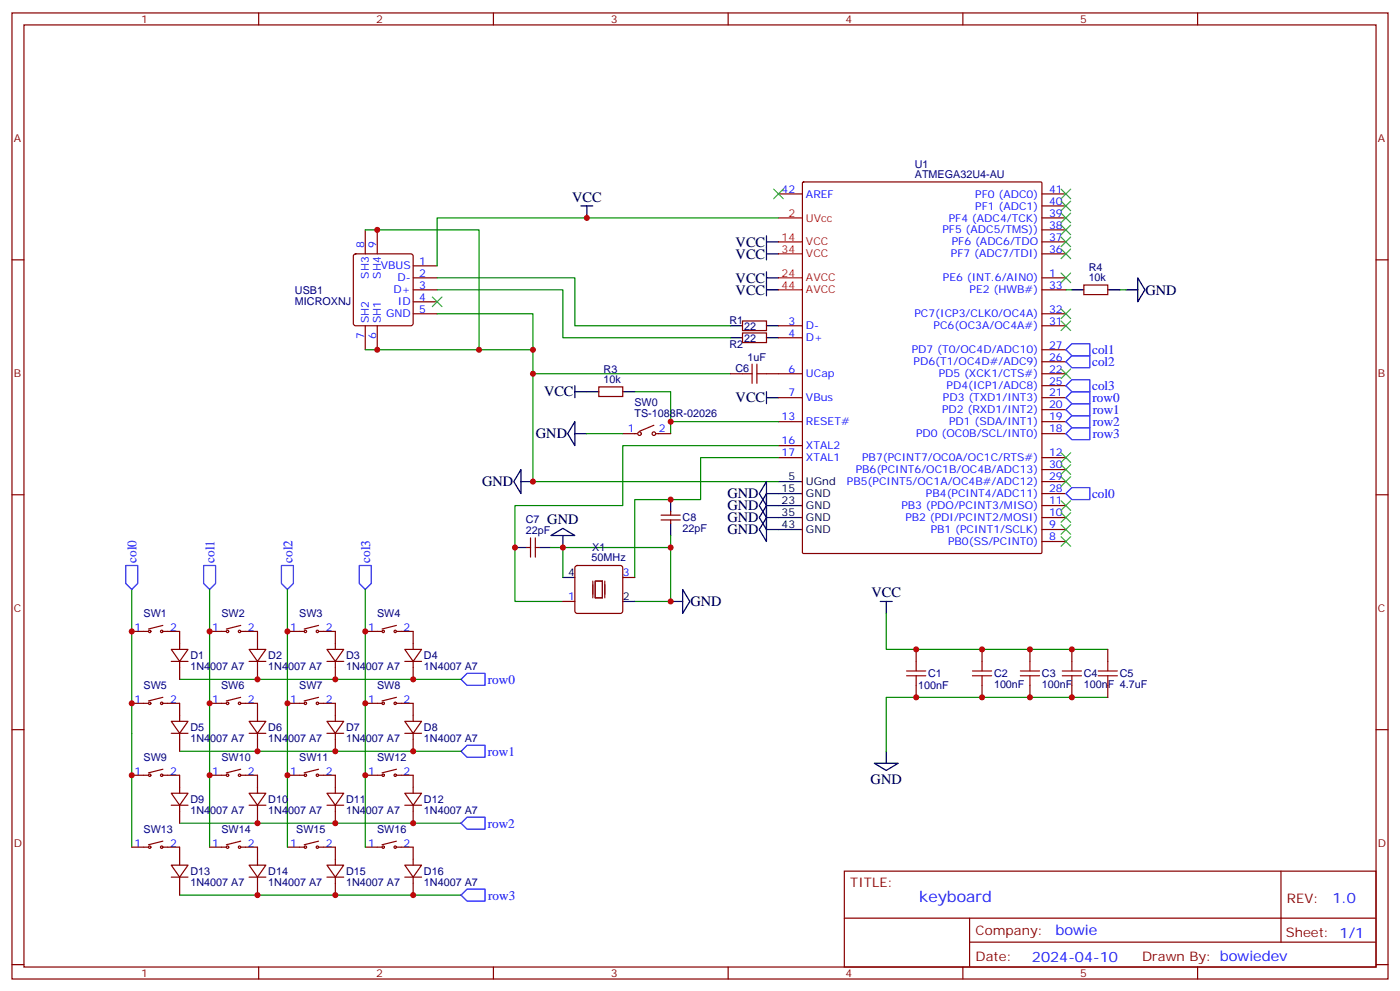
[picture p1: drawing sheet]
<svg xmlns="http://www.w3.org/2000/svg" width="412mm" height="292mm" viewBox="0 0 412 292" stroke-linecap="round" stroke-linejoin="round" font-family="sans-serif">
<g fill="none" stroke="#870000" stroke-width=".35">
<path d="M3.5 3.8h405.4v284.3h-405.4zM7.1 7.3h398.2v277.3h-398.2zM76.2 3.8v3.5M145.3 3.8v3.5M214.5 3.8v3.5M283.6 3.8v3.5M352.8 3.8v3.5M229.3 57.1h7.1M236.4 53.7l.3-.1h69.9l.3 .1v108.9l-.2 .3h-70l-.3-.2zM306.9 57.1h7.1M3.5 76.5h3.6M104.3 74.9l.5-.2h16.2l.5 .2 .2 .5v19.8l-.2 .5-.5 .2h-16.2l-.5-.2-.2-.5v-19.8z"/>
<path d="M107.6 67.7v7M111.1 67.7v7M121.7 78.2h7.1M306.9 60.6h7.1M306.9 64.1h7.1M306.9 67.7h7.1M306.9 71.2h7.1M306.9 74.7h7.1M405.3 76.5h3.6M107.6 95.9v7M111.1 95.9v7M121.7 85.3h7.1"/>
<path d="M121.7 92.4h7.1M121.7 81.8h7.1M121.7 88.8h7.1M218.7 94.5h7.1v2.8h-7.1zM218.7 98h7.1v2.8h-7.1zM229.3 95.9h7.1M229.3 99.4h7.1M306.9 85.3h7.1M306.9 95.9h7.1M306.9 92.4h7.1M306.9 81.8h7.1M319.3 83.9h7v2.8h-7z"/>
<path d="M176.4 113.9h7v2.8h-7zM215.2 110h3.5M225.8 110h10.6M229.3 117.1h7.1M306.9 117.1h7.1M306.9 113.5h7.1M306.9 110h7.1M306.9 106.5h7.1M306.9 102.9h7.1M183.4 127.6h4.3M192.6 125.2l-4.2 1.7M193.3 127.6h4.3"/>
<path d="M229.3 134.7h7.1M229.3 124.1h7.1M229.3 131.2h7.1M306.9 134.7h7.1M306.9 138.2h7.1M306.9 127.6h7.1M306.9 124.1h7.1M306.9 120.6h7.1M3.5 145.6h3.6M156.3 158.3v5.7M157.7 158.3v5.7M194.7 153h5.7"/>
<path d="M194.7 151.6h5.7M197.6 150.6v1M197.6 153v1.1M306.9 159.4h7.1M306.9 155.9h7.1M306.9 152.3h7.1M306.9 148.8h7.1M306.9 145.3h7.1M306.9 141.7h7.1M405.3 145.6h3.6M155.2 161.1h1.1M157.7 161.1h1"/>
<path d="M165.8 177h3.5M169.6 166.6l.4-.2h12.7l.5 .2 .2 .5v12.7l-.2 .5-.5 .3h-12.7l-.5-.3-.2-.5v-12.7zM183.4 170h3.6M38.8 185.8h4.9M48 185.8h4.9v5.3M48 184.1l-4.3 1M50.4 191.1h5l-2.5 3.6zM50.4 194.7h5M52.9 194.7v5.3M61.7 185.8h5M70.9 184.1l-4.2 1M70.9 185.8h4.9v5.3"/>
<path d="M73.4 191.1h4.9l-2.5 3.6zM73.4 194.7h4.9M75.8 194.7v5.3M84.7 185.8h4.9M93.8 185.8h5v5.3M93.8 184.1l-4.2 1M96.3 191.1h4.9l-2.4 3.6zM96.3 194.7h4.9M98.8 194.7v5.3M107.6 185.8h4.9M116.8 185.8h4.9v5.3M116.8 184.1l-4.3 1"/>
<path d="M119.2 191.1h5l-2.5 3.6zM119.2 194.7h5M121.7 194.7v5.3M269.9 191.1v3.6M289.3 191.1v3.6M303.4 191.1v3.6M315.7 191.1v3.6M326.3 191.1v3.6M3.5 214.8h3.6M38.8 207h4.9M48 205.2l-4.3 1.1M48 207h4.9v5.3"/>
<path d="M50.4 212.3h5l-2.5 3.5zM50.4 215.8h5M52.9 215.8v5.3M61.7 207h5M70.9 207h4.9v5.3M70.9 205.2l-4.2 1.1M73.4 212.3h4.9l-2.5 3.5zM73.4 215.8h4.9M75.8 215.8v5.3M84.7 207h4.9M93.8 207h5v5.3M93.8 205.2l-4.2 1.1"/>
<path d="M96.3 212.3h4.9l-2.4 3.5zM96.3 215.8h4.9M98.8 215.8v5.3M107.6 207h4.9M116.8 207h4.9v5.3M116.8 205.2l-4.3 1.1M119.2 212.3h5l-2.5 3.5zM119.2 215.8h5M121.7 215.8v5.3M269.9 201.7v3.5M289.3 201.7v3.5M303.4 201.7v3.5"/>
<path d="M315.7 201.7v3.5M326.3 201.7v3.5M405.3 214.8h3.6M38.8 228.2h4.9M48 226.4l-4.3 1.1M48 228.2h4.9v5.3M50.4 233.5h5l-2.5 3.5zM50.4 237h5M52.9 237v5.3M61.7 228.2h5M70.9 228.2h4.9v5.3M70.9 226.4l-4.2 1.1"/>
<path d="M73.4 233.5h4.9l-2.5 3.5zM73.4 237h4.9M75.8 237v5.3M84.7 228.2h4.9M93.8 228.2h5v5.3M93.8 226.4l-4.2 1.1M96.3 233.5h4.9l-2.4 3.5zM96.3 237h4.9M98.8 237v5.3M107.6 228.2h4.9M116.8 228.2h4.9v5.3M116.8 226.4l-4.3 1.1"/>
<path d="M119.2 233.5h5l-2.5 3.5zM119.2 237h5M121.7 237v5.3M38.8 249.3h4.9M48 247.6l-4.3 1M48 249.3h4.9v5.3M50.4 254.6h5l-2.5 3.6zM50.4 258.2h5M52.9 258.2v5.3M61.7 249.3h5M70.9 249.3h4.9v5.3M70.9 247.6l-4.2 1"/>
<path d="M73.4 254.6h4.9l-2.5 3.6zM73.4 258.2h4.9M75.8 258.2v5.3M84.7 249.3h4.9M93.8 249.3h5v5.3M93.8 247.6l-4.2 1M96.3 254.6h4.9l-2.4 3.6zM96.3 258.2h4.9M98.8 258.2v5.3M107.6 249.3h4.9M116.8 249.3h4.9v5.3M116.8 247.6l-4.3 1"/>
<path d="M119.2 254.6h5l-2.5 3.6zM119.2 258.2h5M121.7 258.2v5.3M248.7 256.4h156.6v28.2h-156.6zM377.3 256.4v20.9M248.7 270.2h156.5M285.6 277.3h119.6M285.6 270.2v14.2M3.5 283.9h3.6M76.2 284.6v3.5M145.3 284.6v3.5M214.5 284.6v3.5"/>
<path d="M283.6 284.6v3.5M352.8 284.6v3.5M405.3 283.9h3.6"/>
<circle cx="188.4" cy="127.6" r=".53"/>
<circle cx="192.6" cy="127.6" r=".53"/>
<circle cx="44.1" cy="185.8" r=".35"/>
<circle cx="47.6" cy="185.8" r=".35"/>
<circle cx="67" cy="185.8" r=".35"/>
<circle cx="70.6" cy="185.8" r=".35"/>
<circle cx="90" cy="185.8" r=".35"/>
<circle cx="93.5" cy="185.8" r=".35"/>
<circle cx="112.9" cy="185.8" r=".35"/>
<circle cx="116.4" cy="185.8" r=".35"/>
<circle cx="44.1" cy="207" r=".35"/>
<circle cx="47.6" cy="207" r=".35"/>
<circle cx="67" cy="207" r=".35"/>
<circle cx="70.6" cy="207" r=".35"/>
<circle cx="90" cy="207" r=".35"/>
<circle cx="93.5" cy="207" r=".35"/>
<circle cx="112.9" cy="207" r=".35"/>
<circle cx="116.4" cy="207" r=".35"/>
<circle cx="44.1" cy="228.2" r=".35"/>
<circle cx="47.6" cy="228.2" r=".35"/>
<circle cx="67" cy="228.2" r=".35"/>
<circle cx="70.6" cy="228.2" r=".35"/>
<circle cx="90" cy="228.2" r=".35"/>
<circle cx="93.5" cy="228.2" r=".35"/>
<circle cx="112.9" cy="228.2" r=".35"/>
<circle cx="116.4" cy="228.2" r=".35"/>
<circle cx="44.1" cy="249.3" r=".35"/>
<circle cx="47.6" cy="249.3" r=".35"/>
<circle cx="67" cy="249.3" r=".35"/>
<circle cx="70.6" cy="249.3" r=".35"/>
<circle cx="90" cy="249.3" r=".35"/>
<circle cx="93.5" cy="249.3" r=".35"/>
<circle cx="112.9" cy="249.3" r=".35"/>
<circle cx="116.4" cy="249.3" r=".35"/>
</g>
<g fill="none" stroke="#000" stroke-width=".35">
<path d="M171.1 60.6h3.5M172.9 60.6v3.5M225.8 69.4v7.1M225.8 71.2h3.5M225.8 74.7h3.5M215.2 95.9h3.5M215.2 99.4h3.5M225.8 80v7.1M225.8 85.3h3.5M225.8 81.8h3.5M225.8 95.9h3.5M225.8 99.4h3.5"/>
<path d="M315.7 85.3h3.6M326.3 85.3h3.5M331.6 85.3h3.5M335.1 81.8l2.2 3.5-2.2 3.5zM169.3 115.3h7.1M169.3 113.5v3.6M183.4 115.3h3.6M225.8 117.1h3.5M225.8 115.3v3.5M153.5 138.2v7.1l-2.2-3.6zM169.3 124.1v7.1l-2.1-3.6zM169.3 127.6h3.6"/>
<path d="M153.5 141.7h3.5M162.3 157.6l3.5-2.1 3.5 2.1zM165.8 157.6v3.5M197.6 147v3.6M197.6 154.1v3.5M225.8 141.7v7.1l-2.1-3.5zM225.8 145.3v7l-2.1-3.5zM225.8 148.8v7.1l-2.1-3.6zM225.8 152.3v7.1l-2.1-3.5zM225.8 148.8h10.6M225.8 145.3h10.6M225.8 152.3h10.6"/>
<path d="M225.8 155.9h10.6M229.3 141.7h7.1M151.7 161.1h3.5M158.7 161.1h3.6M165.8 170h3.5M183.4 177h3.6M197.6 177h3.5M201.1 173.5l2.1 3.5-2.1 3.6zM259.3 177h3.5M261.1 177v3.6M257.5 224.6h7.1l-3.5 2.2zM261.1 221.1v3.5"/>
</g>
<path d="M229.3 64.1h7.1M229.3 71.2h7.1M229.3 74.7h7.1M229.3 81.8h7.1M229.3 85.3h7.1" fill="none" stroke="#f00" stroke-width=".35"/>
<g fill="none" stroke="#00f" stroke-width=".35">
<path d="M314 117.1l1.7-1.8h5.3v3.5h-5.3zM314 113.5l1.7-1.7h5.3v3.5h-5.3zM314 106.5l1.7-1.8h5.3v3.5h-5.3zM314 102.9l1.7-1.7h5.3v3.5h-5.3zM314 127.6l1.7-1.7h5.3v3.5h-5.3zM314 124.1l1.7-1.8h5.3v3.6h-5.3zM314 120.6l1.7-1.8h5.3v3.5h-5.3zM314 145.3l1.7-1.8h5.3v3.5h-5.3zM37 166.4h3.6v5.3l-1.8 1.8-1.8-1.8zM60 166.4h3.5v5.3l-1.8 1.8-1.7-1.8zM82.9 166.4h3.5v5.3l-1.7 1.8-1.8-1.8zM105.8 166.4h3.6v5.3l-1.8 1.8-1.8-1.8z"/>
<path d="M135.8 200l1.8-1.8h5.3v3.5h-5.3zM135.8 221.1l1.8-1.7h5.3v3.5h-5.3zM135.8 242.3l1.8-1.8h5.3v3.6h-5.3zM135.8 263.5l1.8-1.8h5.3v3.5h-5.3z"/>
</g>
<g fill="none" stroke="#008700" stroke-width=".35">
<path d="M107.6 67.7h33.5v35.2M229.3 64.1h-100.5v14.1M128.8 81.8h40.5v14.1h45.9M128.8 85.3h37v14.1h49.4M128.8 92.4h28.2v49.3h72.3M314 85.3h1.7M329.8 85.3h1.8M107.6 102.9h49.4M157 110h58.2M187 115.3h10.6v12.3M172.9 127.6h10.5M197.6 124.1h31.7"/>
<path d="M229.3 131.2h-45.9v17.6h-31.7v28.2h14.1M229.3 134.7h-22.9v12.3h-19.4v23M197.6 157.6v3.5M38.8 173.5v75.8M61.7 173.5v75.8M84.7 173.5v75.8M107.6 173.5v75.8M162.3 161.1h3.5M165.8 170v-8.9h31.8v15.9h-10.6M52.9 200h82.9M261.1 180.6v10.5h65.2M326.3 205.2h-65.2v15.9"/>
<path d="M52.9 221.1h82.9M52.9 242.3h82.9M52.9 263.5h82.9"/>
</g>
<g fill="none" stroke="#3c3" stroke-width=".35">
<path d="M227.9 55.7l2.8 2.8M230.7 55.7l-2.8 2.8M312.6 59.2l2.8 2.8M312.6 55.7l2.8 2.8M315.4 59.2l-2.8 2.8M315.4 55.7l-2.8 2.8M312.6 69.8l2.8 2.8M312.6 73.3l2.8 2.8M312.6 66.3l2.8 2.8M312.6 62.7l2.8 2.8M315.4 69.8l-2.8 2.8M315.4 73.3l-2.8 2.8"/>
<path d="M315.4 66.3l-2.8 2.8M315.4 62.7l-2.8 2.8M127.4 87.4l2.8 2.8M130.2 87.4l-2.8 2.8M312.6 80.4l2.8 2.8M312.6 90.9l2.8 2.9M312.6 94.5l2.8 2.8M315.4 80.4l-2.8 2.8M315.4 90.9l-2.8 2.9M315.4 94.5l-2.8 2.8M312.6 108.6l2.8 2.8M315.4 108.6l-2.8 2.8"/>
<path d="M312.6 133.3l2.8 2.8M312.6 136.8l2.8 2.8M315.4 133.3l-2.8 2.8M315.4 136.8l-2.8 2.8M312.6 140.3l2.8 2.9M312.6 147.4l2.8 2.8M312.6 150.9l2.8 2.8M312.6 154.4l2.8 2.9M312.6 158l2.8 2.8M315.4 140.3l-2.8 2.9M315.4 147.4l-2.8 2.8M315.4 150.9l-2.8 2.8"/>
<path d="M315.4 154.4l-2.8 2.9M315.4 158l-2.8 2.8"/>
</g>
<g fill="none" stroke="#a10000" stroke-width=".35">
<path d="M218.7 110h2.8M221.5 107.2v5.6M223 110h2.8M223 107.2v5.6M267.1 197.5h5.6M267.1 198.9h5.6M269.9 194.7v2.8M269.9 198.9v2.8M286.5 197.5h5.6M286.5 198.9h5.6M289.3 194.7v2.8M289.3 198.9v2.8"/>
<path d="M300.6 197.5h5.6M300.6 198.9h5.6M303.4 194.7v2.8M303.4 198.9v2.8M312.9 197.5h5.7M312.9 198.9h5.7M315.7 194.7v2.8M315.7 198.9v2.8M323.5 197.5h5.6M323.5 198.9h5.6M326.3 194.7v2.8M326.3 198.9v2.8"/>
</g>
<path d="M174.6 171v5M175.3 171h2.1v5h-2.1zM178.2 171v5" fill="none" stroke="#870012" stroke-width=".35"/>
<g fill="#c00">
<circle cx="157" cy="102.9" r=".88"/>
<circle cx="111.1" cy="102.9" r=".88"/>
<circle cx="141.1" cy="102.9" r=".88"/>
<circle cx="111.1" cy="67.7" r=".88"/>
<circle cx="157" cy="141.7" r=".88"/>
<circle cx="157" cy="110" r=".88"/>
<circle cx="172.9" cy="64.1" r=".88"/>
<circle cx="38.8" cy="185.8" r=".88"/>
<circle cx="197.6" cy="124.1" r=".88"/>
<circle cx="197.6" cy="177" r=".88"/>
<circle cx="165.8" cy="161.1" r=".88"/>
<circle cx="61.7" cy="185.8" r=".88"/>
<circle cx="38.8" cy="228.2" r=".88"/>
<circle cx="38.8" cy="207" r=".88"/>
<circle cx="84.7" cy="185.8" r=".88"/>
<circle cx="84.7" cy="207" r=".88"/>
<circle cx="84.7" cy="228.2" r=".88"/>
<circle cx="107.6" cy="185.8" r=".88"/>
<circle cx="107.6" cy="207" r=".88"/>
<circle cx="107.6" cy="228.2" r=".88"/>
<circle cx="61.7" cy="228.2" r=".88"/>
<circle cx="61.7" cy="207" r=".88"/>
<circle cx="151.7" cy="161.1" r=".88"/>
<circle cx="197.6" cy="147" r=".88"/>
<circle cx="197.6" cy="161.1" r=".88"/>
<circle cx="121.7" cy="200" r=".88"/>
<circle cx="121.7" cy="221.1" r=".88"/>
<circle cx="121.7" cy="242.3" r=".88"/>
<circle cx="121.7" cy="263.5" r=".88"/>
<circle cx="98.8" cy="263.5" r=".88"/>
<circle cx="75.8" cy="263.5" r=".88"/>
<circle cx="315.7" cy="191.1" r=".88"/>
<circle cx="315.7" cy="205.2" r=".88"/>
<circle cx="303.4" cy="191.1" r=".88"/>
<circle cx="303.4" cy="205.2" r=".88"/>
<circle cx="289.3" cy="191.1" r=".88"/>
<circle cx="289.3" cy="205.2" r=".88"/>
<circle cx="269.9" cy="191.1" r=".88"/>
<circle cx="269.9" cy="205.2" r=".88"/>
<circle cx="75.8" cy="242.3" r=".88"/>
<circle cx="98.8" cy="242.3" r=".88"/>
<circle cx="98.8" cy="221.1" r=".88"/>
<circle cx="75.8" cy="221.1" r=".88"/>
<circle cx="75.8" cy="200" r=".88"/>
<circle cx="98.8" cy="200" r=".88"/>
</g>
<text font-size="4.6" fill="#00f" x="270.8" y="265.4">keyboard</text>
<g font-size="4.2">
<text x="168.5" y="59.4">VCC</text>
<text x="216.7" y="72.6">VCC</text>
<text x="216.7" y="76.1">VCC</text>
<text x="216.7" y="83.2">VCC</text>
<text x="216.7" y="86.7">VCC</text>
<text x="337.4" y="86.7">GND</text>
<text x="160.3" y="116.7">VCC</text>
<text x="216.7" y="118.4">VCC</text>
<text x="157.9" y="129">GND</text>
<text x="142" y="143.1">GND</text>
<text x="214.3" y="146.7">GND</text>
<text x="161.2" y="154.3">GND</text>
<text x="214.3" y="150.2">GND</text>
<text x="214.3" y="153.7">GND</text>
<text x="214.3" y="157.2">GND</text>
<text x="203.4" y="178.4">GND</text>
<text x="256.7" y="175.8">VCC</text>
<text x="256.5" y="230.7">GND</text>
</g>
<g font-size="4.2" fill="#00f">
<text x="392.5" y="265.7">1.0</text>
<text x="310.9" y="275.2">bowie</text>
<text x="304" y="283">2024-04-10</text>
</g>
<g font-size="3.9" fill="#00f">
<text x="321.7" y="107.7">col2</text>
<text x="321.7" y="104.1">col1</text>
<text x="321.7" y="114.7">col3</text>
<text x="321.8" y="118.3">row0</text>
<text x="321.9" y="125.3">row2</text>
<text x="321.9" y="121.8">row1</text>
<text x="321.9" y="128.8">row3</text>
<text x="321.7" y="146.5">col0</text>
<text x="40.3" y="165.6" transform="rotate(-90 40.3 165.6)">col0</text>
<text x="63.2" y="165.6" transform="rotate(-90 63.2 165.6)">col1</text>
<text x="86.1" y="165.6" transform="rotate(-90 86.1 165.6)">col2</text>
<text x="109" y="165.6" transform="rotate(-90 109 165.6)">col3</text>
<text x="143.7" y="201.3">row0</text>
<text x="143.7" y="222.5">row1</text>
<text x="143.7" y="243.6">row2</text>
<text x="143.8" y="264.8">row3</text>
</g>
<g font-size="3.9" fill="#800">
<text x="250.5" y="261">TITLE:</text>
<text x="379.1" y="265.7">REV:</text>
<text x="287.4" y="275.2">Company:</text>
<text x="378.7" y="275.8">Sheet: 1/1</text>
<text x="287.4" y="282.9">Date:</text>
<text x="336.4" y="282.9">Drawn By: bowiedev</text>
</g>
<g font-size="3.2" fill="#800">
<text x="41.6" y="6.8">1</text>
<text x="110.8" y="6.8">2</text>
<text x="179.9" y="6.8">3</text>
<text x="249.1" y="6.8">4</text>
<text x="318.2" y="6.8">5</text>
<text x="4.1" y="41.9">A</text>
<text x="405.9" y="41.9">A</text>
<text x="4.1" y="111.1">B</text>
<text x="405.9" y="111.1">B</text>
<text x="4.1" y="180.2">C</text>
<text x="405.9" y="180.2">C</text>
<text x="4.1" y="249.3">D</text>
<text x="405.9" y="249.3">D</text>
<text x="41.6" y="287.6">1</text>
<text x="110.8" y="287.6">2</text>
<text x="179.9" y="287.6">3</text>
<text x="249.1" y="287.6">4</text>
<text x="318.2" y="287.6">5</text>
</g>
<g font-size="3.2" fill="#000080">
<text x="269.5" y="52.5">ATMEGA32U4-AU</text>
<text x="269.5" y="49.4">U1</text>
<text x="320.7" y="82.8">10k</text>
<text x="320.7" y="79.7">R4</text>
<text x="86.9" y="89.7">MICROXNJ</text>
<text x="86.9" y="86.4">USB1</text>
<text x="214.9" y="95.3">R1</text>
<text x="219.2" y="97">22</text>
<text x="219.2" y="100.6">22</text>
<text x="214.9" y="102.3">R2</text>
<text x="220.1" y="106.1">1uF</text>
<text x="177.8" y="112.8">10k</text>
<text x="177.8" y="109.6">R3</text>
<text x="216.6" y="109.4">C6</text>
<text x="186.9" y="119.5">SW0</text>
<text x="186.9" y="122.8">TS-1088R-02026</text>
<text x="154.9" y="154">C7</text>
<text x="201.1" y="153.5">C8</text>
<text x="154.9" y="157.3">22pF</text>
<text x="201.1" y="156.7">22pF</text>
<text x="174.3" y="165.2">50MHz</text>
<text x="174.5" y="162">X1</text>
<text x="42.3" y="181.7">SW1</text>
<text x="65.2" y="181.7">SW2</text>
<text x="88.2" y="181.7">SW3</text>
<text x="111.1" y="181.7">SW4</text>
<text x="56.1" y="197.2">1N4007 A7</text>
<text x="56.1" y="194">D1</text>
<text x="79" y="197.2">1N4007 A7</text>
<text x="79" y="194">D2</text>
<text x="102" y="197.2">1N4007 A7</text>
<text x="102" y="194">D3</text>
<text x="124.9" y="197.2">1N4007 A7</text>
<text x="124.9" y="194">D4</text>
<text x="42.3" y="202.9">SW5</text>
<text x="65.1" y="202.9">SW6</text>
<text x="88.2" y="202.9">SW7</text>
<text x="111.1" y="202.9">SW8</text>
<text x="270.5" y="202.8">100nF</text>
<text x="273.4" y="199.3">C1</text>
<text x="292.8" y="202.5">100nF</text>
<text x="292.8" y="199.3">C2</text>
<text x="306.9" y="202.5">100nF</text>
<text x="306.9" y="199.3">C3</text>
<text x="319.3" y="202.5">100nF 4.7uF</text>
<text x="319.3" y="199.3">C4</text>
<text x="329.8" y="199.4">C5</text>
<text x="56.1" y="215.2">D5</text>
<text x="79" y="215.2">D6</text>
<text x="102" y="215.2">D7</text>
<text x="124.9" y="215.2">D8</text>
<text x="56.1" y="218.4">1N4007 A7</text>
<text x="79" y="218.4">1N4007 A7</text>
<text x="102" y="218.4">1N4007 A7</text>
<text x="124.9" y="218.4">1N4007 A7</text>
<text x="42.3" y="224">SW9</text>
<text x="65.2" y="224">SW10</text>
<text x="88.2" y="224">SW11</text>
<text x="111.1" y="224">SW12</text>
<text x="56.1" y="239.6">1N4007 A7</text>
<text x="56.1" y="236.4">D9</text>
<text x="79" y="239.6">1N4007 A7</text>
<text x="79" y="236.4">D10</text>
<text x="102" y="239.6">1N4007 A7</text>
<text x="102" y="236.4">D11</text>
<text x="124.9" y="239.6">1N4007 A7</text>
<text x="124.9" y="236.4">D12</text>
<text x="42.3" y="245.2">SW13</text>
<text x="65.2" y="245.2">SW14</text>
<text x="87.2" y="245.2">SW15</text>
<text x="111.1" y="245.2">SW16</text>
<text x="56.1" y="257.5">D13</text>
<text x="79" y="257.5">D14</text>
<text x="102" y="257.5">D15</text>
<text x="124.9" y="257.5">D16</text>
<text x="56.1" y="260.7">1N4007 A7</text>
<text x="79" y="260.7">1N4007 A7</text>
<text x="102" y="260.7">1N4007 A7</text>
<text x="124.9" y="260.7">1N4007 A7</text>
</g>
<g font-size="3.2" fill="#00f">
<text x="230.2" y="56.7">42</text>
<text x="237.4" y="58.1">AREF</text>
<text x="287.3" y="58.1">PF0 (ADC0)</text>
<text x="309" y="56.7">41</text>
<text x="279.5" y="65.2">PF4 (ADC4/TCK)</text>
<text x="287.3" y="61.7">PF1 (ADC1)</text>
<text x="309" y="60.3">40</text>
<text x="309" y="63.8">39</text>
<text x="277.6" y="68.7">PF5 (ADC5/TMS))</text>
<text x="309" y="67.3">38</text>
<text x="309" y="70.8">37</text>
<text x="107.2" y="73" transform="rotate(-90 107.2 73)">8</text>
<text x="110.8" y="73" transform="rotate(-90 110.8 73)">9</text>
<text x="123.5" y="77.9">1</text>
<text x="280.1" y="75.8">PF7 (ADC7/TDI)</text>
<text x="280.4" y="72.2">PF6 (ADC6/TDO</text>
<text x="309" y="74.4">36</text>
<text x="108.7" y="82" transform="rotate(-90 108.7 82)">SH3</text>
<text x="112.2" y="79.3">VBUS</text>
<text x="112.2" y="82" transform="rotate(-90 112.2 82)">SH4</text>
<text x="117.1" y="82.8">D-</text>
<text x="123.5" y="81.4">2</text>
<text x="277.8" y="82.8">PE6 (INT.6/AIN0)</text>
<text x="309" y="81.4">1</text>
<text x="116" y="86.4">D+</text>
<text x="117.2" y="89.9">ID</text>
<text x="123.5" y="88.5">4</text>
<text x="123.5" y="84.9">3</text>
<text x="285.6" y="86.4">PE2 (HWB#)</text>
<text x="309" y="84.9">33</text>
<text x="108.7" y="95.2" transform="rotate(-90 108.7 95.2)">SH2</text>
<text x="112.2" y="95.2" transform="rotate(-90 112.2 95.2)">SH1</text>
<text x="113.7" y="93.4">GND</text>
<text x="123.5" y="92">5</text>
<text x="232.2" y="95.5">3</text>
<text x="269.4" y="93.4">PC7(ICP3/CLK0/OC4A)</text>
<text x="309" y="95.5">31</text>
<text x="309" y="92">32</text>
<text x="107.2" y="99.7" transform="rotate(-90 107.2 99.7)">7</text>
<text x="110.8" y="99.7" transform="rotate(-90 110.8 99.7)">6</text>
<text x="232.2" y="99.1">4</text>
<text x="237.4" y="96.9">D-</text>
<text x="237.4" y="100.5">D+</text>
<text x="275" y="96.9">PC6(OC3A/OC4A#)</text>
<text x="268.6" y="104">PD7 (T0/OC4D/ADC10)</text>
<text x="269.1" y="107.5">PD6(T1/OC4D#/ADC9)</text>
<text x="309" y="106.1">26</text>
<text x="309" y="102.6">27</text>
<text x="232.2" y="109.6">6</text>
<text x="237.4" y="111.1">UCap</text>
<text x="276.5" y="111.1">PD5 (XCK1/CTS#)</text>
<text x="309" y="113.2">25</text>
<text x="309" y="109.6">22</text>
<text x="232.2" y="116.7">7</text>
<text x="237.4" y="118.1">VBus</text>
<text x="277.8" y="118.1">PD3 (TXD1/INT3)</text>
<text x="278.8" y="114.6">PD4(ICP1/ADC8)</text>
<text x="309" y="116.7">21</text>
<text x="230.2" y="123.8">13</text>
<text x="237.4" y="125.2">RESET#</text>
<text x="277.5" y="121.6">PD2 (RXD1/INT2)</text>
<text x="279.6" y="125.2">PD1 (SDA/INT1)</text>
<text x="309" y="123.8">19</text>
<text x="309" y="120.2">20</text>
<text x="185" y="127.3">1</text>
<text x="194" y="127.3">2</text>
<text x="230.2" y="130.8">16</text>
<text x="269.9" y="128.7">PD0 (OC0B/SCL/INT0)</text>
<text x="309" y="127.3">18</text>
<text x="230.2" y="134.3">17</text>
<text x="237.4" y="135.7">XTAL1</text>
<text x="237.4" y="132.2">XTAL2</text>
<text x="254" y="135.7">PB7(PCINT7/OC0A/OC1C/RTS#)</text>
<text x="309" y="134.3">12</text>
<text x="309" y="137.9">30</text>
<text x="249.5" y="142.8">PB5(PCINT5/OC1A/OC4B#/ADC12)</text>
<text x="252.1" y="139.3">PB6(PCINT6/OC1B/OC4B/ADC13)</text>
<text x="309" y="141.4">29</text>
<text x="265.5" y="149.9">PB3 (PDO/PCINT3/MISO)</text>
<text x="272.8" y="146.3">PB4(PCINT4/ADC11)</text>
<text x="309" y="148.4">11</text>
<text x="309" y="144.9">28</text>
<text x="266.7" y="153.4">PB2 (PDI/PCINT2/MOSI)</text>
<text x="309" y="155.5">9</text>
<text x="309" y="152">10</text>
<text x="274.2" y="156.9">PB1 (PCINT1/SCLK)</text>
<text x="279.3" y="160.4">PB0(SS/PCINT0)</text>
<text x="309" y="159">8</text>
<text x="183.4" y="169.6">3</text>
<text x="167.3" y="176.7">1</text>
<text x="39.6" y="185.8">1</text>
<text x="50.1" y="185.8">2</text>
<text x="62.5" y="185.8">1</text>
<text x="73" y="185.8">2</text>
<text x="85.5" y="185.8">1</text>
<text x="96" y="185.8">2</text>
<text x="108.4" y="185.8">1</text>
<text x="118.9" y="185.8">2</text>
<text x="39.6" y="207">1</text>
<text x="50.1" y="207">2</text>
<text x="62.5" y="207">1</text>
<text x="73" y="207">2</text>
<text x="85.5" y="207">1</text>
<text x="96" y="207">2</text>
<text x="108.4" y="207">1</text>
<text x="118.9" y="207">2</text>
<text x="39.6" y="228.2">1</text>
<text x="50.1" y="228.2">2</text>
<text x="62.5" y="228.2">1</text>
<text x="73" y="228.2">2</text>
<text x="85.5" y="228.2">1</text>
<text x="96" y="228.2">2</text>
<text x="108.4" y="228.2">1</text>
<text x="118.9" y="228.2">2</text>
<text x="39.6" y="249.3">1</text>
<text x="50.1" y="249.3">2</text>
<text x="62.5" y="249.3">1</text>
<text x="73" y="249.3">2</text>
<text x="85.5" y="249.3">1</text>
<text x="96" y="249.3">2</text>
<text x="108.4" y="249.3">1</text>
<text x="118.9" y="249.3">2</text>
</g>
<g font-size="3.2" fill="#f00">
<text x="232.2" y="63.8">2</text>
<text x="237.4" y="65.2">UVcc</text>
<text x="230.2" y="70.8">14</text>
<text x="230.2" y="74.4">34</text>
<text x="237.4" y="72.2">VCC</text>
<text x="237.4" y="75.8">VCC</text>
<text x="230.2" y="81.4">24</text>
<text x="237.4" y="82.8">AVCC</text>
<text x="230.2" y="84.9">44</text>
<text x="237.4" y="86.4">AVCC</text>
</g>
<g font-size="3.2">
<text x="232.2" y="141.4">5</text>
<text x="237.4" y="142.8">UGnd</text>
<text x="230.2" y="148.4">23</text>
<text x="230.2" y="144.9">15</text>
<text x="237.4" y="149.9">GND</text>
<text x="237.4" y="146.3">GND</text>
<text x="230.2" y="152">35</text>
<text x="230.2" y="155.5">43</text>
<text x="237.4" y="153.4">GND</text>
<text x="237.4" y="156.9">GND</text>
<text x="167.3" y="169.6">4</text>
<text x="183.4" y="176.7">2</text>
</g>
</svg>
